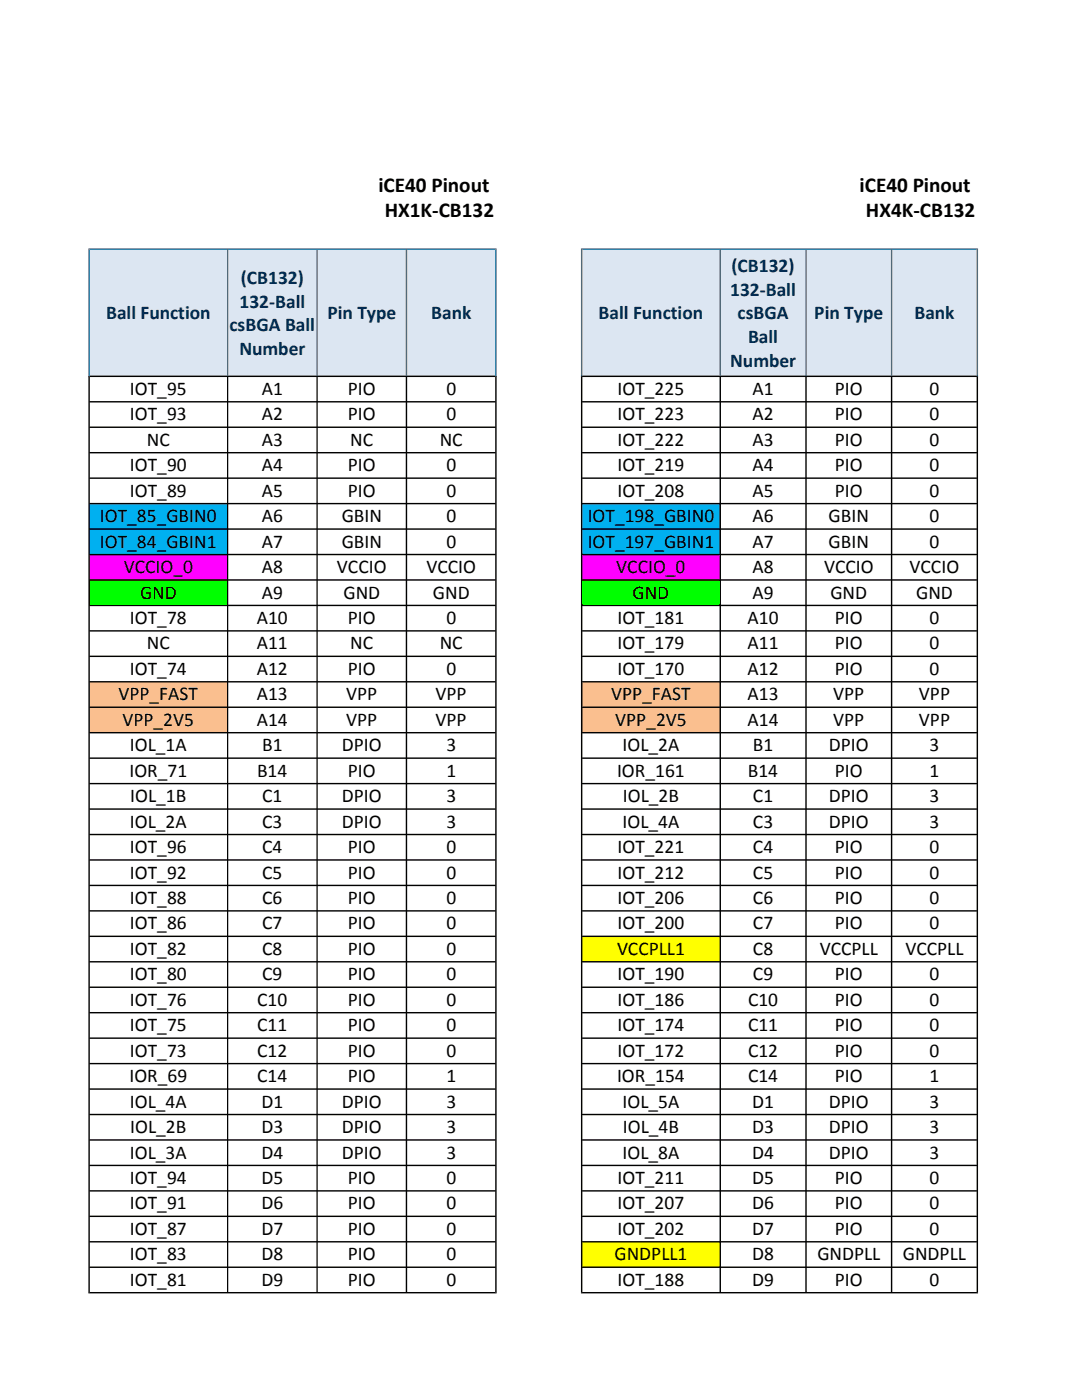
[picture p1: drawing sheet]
<svg xmlns="http://www.w3.org/2000/svg" width="216mm" height="279mm" viewBox="0 0 216 279" stroke-linecap="round" stroke-linejoin="round" font-family="sans-serif">
<g fill="#dce6f2">
<path d="M17.8 49.7h81.2v25.4h-81.2z" fill-rule="evenodd"/>
<path d="M116 49.7h79v25.4h-79z" fill-rule="evenodd"/>
</g>
<g fill="#00b0f0">
<path d="M17.8 100.5h27.6v10.2h-27.6z" fill-rule="evenodd"/>
<path d="M116 100.5h27.7v10.2h-27.7z" fill-rule="evenodd"/>
</g>
<g fill="#f0f">
<path d="M17.8 110.7h27.6v5h-27.6z" fill-rule="evenodd"/>
<path d="M116 110.7h27.7v5h-27.7z" fill-rule="evenodd"/>
</g>
<g fill="#0f0">
<path d="M17.8 115.7h27.6v5.1h-27.6z" fill-rule="evenodd"/>
<path d="M116 115.7h27.7v5.1h-27.7z" fill-rule="evenodd"/>
</g>
<g fill="#fabf8f">
<path d="M17.8 136.1h27.6v10.1h-27.6z" fill-rule="evenodd"/>
<path d="M116 136.1h27.7v10.1h-27.7z" fill-rule="evenodd"/>
</g>
<g fill="#ff0">
<path d="M116 186.9h27.7v5h-27.7z" fill-rule="evenodd"/>
<path d="M116 247.8h27.7v5.1h-27.7z" fill-rule="evenodd"/>
</g>
<g fill="#376092">
<path d="M17.6 49.6h81.5l-.3 .2h-80.9z" fill-rule="evenodd"/>
<path d="M115.9 49.6h79.3l-.3 .2h-78.7z" fill-rule="evenodd"/>
</g>
<g fill="#000">
<path d="M17.9 75h80.9l.2 .1-.2 .1h-80.9l-.1-.1z" fill-rule="evenodd"/>
<path d="M116.2 75h78.7l.1 .1-.1 .1h-78.7l-.1-.1z" fill-rule="evenodd"/>
<path d="M17.8 80.2l.1-.2h80.9l.2 .2-.2 .1h-80.9z" fill-rule="evenodd"/>
<path d="M17.9 85.1h80.9l.2 .2-.2 .1h-80.9l-.1-.1z" fill-rule="evenodd"/>
<path d="M17.8 90.3l.1-.1h80.9l.2 .1-.2 .2h-80.9z" fill-rule="evenodd"/>
<path d="M17.9 95.3h80.9l.2 .1-.2 .2h-80.9l-.1-.2z" fill-rule="evenodd"/>
<path d="M116.1 80.2l.1-.2h78.7l.1 .2-.1 .1h-78.7z" fill-rule="evenodd"/>
<path d="M116.2 85.1h78.7l.1 .2-.1 .1h-78.7l-.1-.1z" fill-rule="evenodd"/>
<path d="M116.1 90.3l.1-.1h78.7l.1 .1-.1 .2h-78.7z" fill-rule="evenodd"/>
<path d="M116.2 95.3h78.7l.1 .1-.1 .2h-78.7l-.1-.2z" fill-rule="evenodd"/>
<path d="M17.8 100.5l.1-.1h80.9l.2 .1-.2 .1h-80.9z" fill-rule="evenodd"/>
<path d="M17.8 105.6l.1-.2h80.9l.2 .2-.2 .1h-80.9z" fill-rule="evenodd"/>
<path d="M17.9 110.5h80.9l.2 .2-.2 .1h-80.9l-.1-.1z" fill-rule="evenodd"/>
<path d="M17.8 115.7l.1-.1h80.9l.2 .1-.2 .2h-80.9z" fill-rule="evenodd"/>
<path d="M116.1 100.5l.1-.1h78.7l.1 .1-.1 .1h-78.7z" fill-rule="evenodd"/>
<path d="M116.1 105.6l.1-.2h78.7l.1 .2-.1 .1h-78.7z" fill-rule="evenodd"/>
<path d="M116.2 110.5h78.7l.1 .2-.1 .1h-78.7l-.1-.1z" fill-rule="evenodd"/>
<path d="M116.1 115.7l.1-.1h78.7l.1 .1-.1 .2h-78.7z" fill-rule="evenodd"/>
<path d="M17.8 120.8l.1-.1h80.9l.2 .1-.2 .2h-80.9z" fill-rule="evenodd"/>
<path d="M17.8 125.9l.1-.1h80.9l.2 .1-.2 .1h-80.9z" fill-rule="evenodd"/>
<path d="M17.8 131l.1-.2h80.9l.2 .2-.2 .1h-80.9z" fill-rule="evenodd"/>
<path d="M17.9 135.9h80.9l.2 .2-.2 .1h-80.9l-.1-.1z" fill-rule="evenodd"/>
<path d="M116.1 120.8l.1-.1h78.7l.1 .1-.1 .2h-78.7z" fill-rule="evenodd"/>
<path d="M116.1 125.9l.1-.1h78.7l.1 .1-.1 .1h-78.7z" fill-rule="evenodd"/>
<path d="M116.1 131l.1-.2h78.7l.1 .2-.1 .1h-78.7z" fill-rule="evenodd"/>
<path d="M116.2 135.9h78.7l.1 .2-.1 .1h-78.7l-.1-.1z" fill-rule="evenodd"/>
<path d="M17.8 141.1l.1-.1h80.9l.2 .1-.2 .2h-80.9z" fill-rule="evenodd"/>
<path d="M17.8 146.2l.1-.1h80.9l.2 .1-.2 .2h-80.9z" fill-rule="evenodd"/>
<path d="M17.8 151.3l.1-.1h80.9l.2 .1-.2 .1h-80.9z" fill-rule="evenodd"/>
<path d="M17.8 156.4l.1-.2h80.9l.2 .2-.2 .1h-80.9z" fill-rule="evenodd"/>
<path d="M116.1 141.1l.1-.1h78.7l.1 .1-.1 .2h-78.7z" fill-rule="evenodd"/>
<path d="M116.1 146.2l.1-.1h78.7l.1 .1-.1 .2h-78.7z" fill-rule="evenodd"/>
<path d="M116.1 151.3l.1-.1h78.7l.1 .1-.1 .1h-78.7z" fill-rule="evenodd"/>
<path d="M116.1 156.4l.1-.2h78.7l.1 .2-.1 .1h-78.7z" fill-rule="evenodd"/>
<path d="M17.9 161.3h80.9l.2 .2-.2 .1h-80.9l-.1-.1z" fill-rule="evenodd"/>
<path d="M17.8 166.5l.1-.1h80.9l.2 .1-.2 .2h-80.9z" fill-rule="evenodd"/>
<path d="M17.8 171.6l.1-.1h80.9l.2 .1-.2 .2h-80.9z" fill-rule="evenodd"/>
<path d="M17.8 176.7l.1-.1h80.9l.2 .1-.2 .1h-80.9z" fill-rule="evenodd"/>
<path d="M116.2 161.3h78.7l.1 .2-.1 .1h-78.7l-.1-.1z" fill-rule="evenodd"/>
<path d="M116.1 166.5l.1-.1h78.7l.1 .1-.1 .2h-78.7z" fill-rule="evenodd"/>
<path d="M116.1 171.6l.1-.1h78.7l.1 .1-.1 .2h-78.7z" fill-rule="evenodd"/>
<path d="M116.1 176.7l.1-.1h78.7l.1 .1-.1 .1h-78.7z" fill-rule="evenodd"/>
<path d="M17.8 181.8l.1-.2h80.9l.2 .2-.2 .1h-80.9z" fill-rule="evenodd"/>
<path d="M17.9 186.7h80.9l.2 .2-.2 .1h-80.9l-.1-.1z" fill-rule="evenodd"/>
<path d="M17.9 191.8h80.9l.2 .1-.2 .2h-80.9l-.1-.2z" fill-rule="evenodd"/>
<path d="M17.8 197l.1-.1h80.9l.2 .1-.2 .2h-80.9z" fill-rule="evenodd"/>
<path d="M116.1 181.8l.1-.2h78.7l.1 .2-.1 .1h-78.7z" fill-rule="evenodd"/>
<path d="M116.2 186.7h78.7l.1 .2-.1 .1h-78.7l-.1-.1z" fill-rule="evenodd"/>
<path d="M116.2 191.8h78.7l.1 .1-.1 .2h-78.7l-.1-.2z" fill-rule="evenodd"/>
<path d="M116.1 197l.1-.1h78.7l.1 .1-.1 .2h-78.7z" fill-rule="evenodd"/>
<path d="M17.8 202.1l.1-.1h80.9l.2 .1-.2 .1h-80.9z" fill-rule="evenodd"/>
<path d="M17.9 207h80.9l.2 .2-.2 .1h-80.9l-.1-.1z" fill-rule="evenodd"/>
<path d="M17.8 212.3l.1-.2h80.9l.2 .2-.2 .1h-80.9z" fill-rule="evenodd"/>
<path d="M17.9 217.2h80.9l.2 .1-.2 .2h-80.9l-.1-.2z" fill-rule="evenodd"/>
<path d="M116.1 202.1l.1-.1h78.7l.1 .1-.1 .1h-78.7z" fill-rule="evenodd"/>
<path d="M116.2 207h78.7l.1 .2-.1 .1h-78.7l-.1-.1z" fill-rule="evenodd"/>
<path d="M116.1 212.3l.1-.2h78.7l.1 .2-.1 .1h-78.7z" fill-rule="evenodd"/>
<path d="M116.2 217.2h78.7l.1 .1-.1 .2h-78.7l-.1-.2z" fill-rule="evenodd"/>
<path d="M17.8 222.4l.1-.1h80.9l.2 .1-.2 .2h-80.9z" fill-rule="evenodd"/>
<path d="M17.8 227.5l.1-.1h80.9l.2 .1-.2 .1h-80.9z" fill-rule="evenodd"/>
<path d="M17.9 232.4h80.9l.2 .2-.2 .1h-80.9l-.1-.1z" fill-rule="evenodd"/>
<path d="M17.8 237.7l.1-.2h80.9l.2 .2-.2 .1h-80.9z" fill-rule="evenodd"/>
<path d="M116.1 222.4l.1-.1h78.7l.1 .1-.1 .2h-78.7z" fill-rule="evenodd"/>
<path d="M116.1 227.5l.1-.1h78.7l.1 .1-.1 .1h-78.7z" fill-rule="evenodd"/>
<path d="M116.2 232.4h78.7l.1 .2-.1 .1h-78.7l-.1-.1z" fill-rule="evenodd"/>
<path d="M116.1 237.7l.1-.2h78.7l.1 .2-.1 .1h-78.7z" fill-rule="evenodd"/>
<path d="M17.9 242.6h80.9l.2 .1-.2 .2h-80.9l-.1-.2z" fill-rule="evenodd"/>
<path d="M17.9 247.7h80.9l.2 .1-.2 .2h-80.9l-.1-.2z" fill-rule="evenodd"/>
<path d="M17.9 252.8h80.9l.2 .1-.2 .1h-80.9l-.1-.1z" fill-rule="evenodd"/>
<path d="M17.9 257.8h80.9l.3 .3h-81.5z" fill-rule="evenodd"/>
<path d="M116.2 242.6h78.7l.1 .1-.1 .2h-78.7l-.1-.2z" fill-rule="evenodd"/>
<path d="M116.2 247.7h78.7l.1 .1-.1 .2h-78.7l-.1-.2z" fill-rule="evenodd"/>
<path d="M116.2 252.8h78.7l.1 .1-.1 .1h-78.7l-.1-.1z" fill-rule="evenodd"/>
<path d="M116.2 257.8h78.7l.3 .3h-79.3z" fill-rule="evenodd"/>
</g>
<path d="M17.6 49.6l.3 .2v25.2l-.3 .2z" fill-rule="evenodd" fill="#376092"/>
<path d="M17.6 75l.3 .2v182.6l-.3 .3z" fill-rule="evenodd" fill="#000"/>
<path d="M45.4 49.7l.1 .1v25.2l-.1 .1-.1-.1v-25.2z" fill-rule="evenodd" fill="#376092"/>
<path d="M45.4 75.1l.1 .1v182.6l-.1 .2-.1-.2v-182.6z" fill-rule="evenodd" fill="#000"/>
<path d="M63.3 49.7l.1 .1v25.2l-.1 .1-.2-.1v-25.2z" fill-rule="evenodd" fill="#376092"/>
<path d="M63.3 75.1l.1 .1v182.6l-.1 .2-.2-.2v-182.6z" fill-rule="evenodd" fill="#000"/>
<path d="M81 49.8l.1-.1 .1 .1v25.2l-.1 .1-.1-.1z" fill-rule="evenodd" fill="#376092"/>
<path d="M81 75.2l.1-.1 .1 .1v182.6l-.1 .2-.1-.2z" fill-rule="evenodd" fill="#000"/>
<path d="M99.1 49.6v25.6l-.3-.2v-25.2z" fill-rule="evenodd" fill="#376092"/>
<path d="M99.1 75v183.1l-.3-.3v-182.6z" fill-rule="evenodd" fill="#000"/>
<path d="M115.9 49.6l.3 .2v25.2l-.3 .2z" fill-rule="evenodd" fill="#376092"/>
<path d="M115.9 75l.3 .2v182.6l-.3 .3z" fill-rule="evenodd" fill="#000"/>
<path d="M143.6 49.8l.1-.1 .2 .1v25.2l-.2 .1-.1-.1z" fill-rule="evenodd" fill="#376092"/>
<path d="M143.6 75.2l.1-.1 .2 .1v182.6l-.2 .2-.1-.2z" fill-rule="evenodd" fill="#000"/>
<path d="M160.7 49.8l.1-.1 .2 .1v25.2l-.2 .1-.1-.1z" fill-rule="evenodd" fill="#376092"/>
<path d="M160.7 75.2l.1-.1 .2 .1v182.6l-.2 .2-.1-.2z" fill-rule="evenodd" fill="#000"/>
<path d="M177.8 49.8l.1-.1 .1 .1v25.2l-.1 .1-.1-.1z" fill-rule="evenodd" fill="#376092"/>
<path d="M177.8 75.2l.1-.1 .1 .1v182.6l-.1 .2-.1-.2z" fill-rule="evenodd" fill="#000"/>
<path d="M195.2 49.6v25.6l-.3-.2v-25.2z" fill-rule="evenodd" fill="#376092"/>
<path d="M195 75.1l.2-.1v183.1l-.3-.3v-182.6z" fill-rule="evenodd" fill="#000"/>
<g font-size="4.2">
<text x="75.5" y="38.2">iCE40 Pinout</text>
<text x="171.5" y="38.2">iCE40 Pinout</text>
<text x="76.8" y="43.4">HX1K-CB132</text>
<text x="172.8" y="43.4">HX4K-CB132</text>
</g>
<g font-size="3.9" fill="#002060">
<text x="48.1" y="56.6">(CB132)</text>
<text x="145.7" y="59">132-Ball</text>
<text x="146" y="54.2">(CB132)</text>
<text x="21.2" y="63.7">Ball Function</text>
<text x="47.8" y="61.4">132-Ball</text>
<text x="65.3" y="63.7">Pin Type</text>
<text x="86" y="63.7">Bank</text>
<text x="119.5" y="63.7">Ball Function</text>
<text x="147.2" y="63.7">csBGA</text>
<text x="162.5" y="63.7">Pin Type</text>
<text x="182.5" y="63.7">Bank</text>
<text x="45.8" y="66.1">csBGA Ball</text>
<text x="47.8" y="70.9">Number</text>
<text x="149.3" y="68.5">Ball</text>
<text x="145.7" y="73.3">Number</text>
</g>
<g font-size="3.9">
<text x="25.9" y="78.8">IOT_95</text>
<text x="25.9" y="83.9">IOT_93</text>
<text x="52.2" y="78.8">A1</text>
<text x="52.2" y="83.9">A2</text>
<text x="69.4" y="78.8">PIO</text>
<text x="69.4" y="83.9">PIO</text>
<text x="89.1" y="78.8">0</text>
<text x="89.1" y="83.9">0</text>
<text x="123.2" y="78.8">IOT_225</text>
<text x="123.2" y="83.9">IOT_223</text>
<text x="150.2" y="78.8">A1</text>
<text x="150.2" y="83.9">A2</text>
<text x="166.6" y="78.8">PIO</text>
<text x="166.6" y="83.9">PIO</text>
<text x="185.5" y="78.8">0</text>
<text x="185.5" y="83.9">0</text>
<text x="29.3" y="89">NC</text>
<text x="52.2" y="89">A3</text>
<text x="69.9" y="89">NC</text>
<text x="87.7" y="89">NC</text>
<text x="123.2" y="89">IOT_222</text>
<text x="150.2" y="89">A3</text>
<text x="166.6" y="89">PIO</text>
<text x="185.5" y="89">0</text>
<text x="25.9" y="94.1">IOT_90</text>
<text x="52.2" y="94.1">A4</text>
<text x="69.4" y="94.1">PIO</text>
<text x="89.1" y="94.1">0</text>
<text x="123.2" y="94.1">IOT_219</text>
<text x="150.2" y="94.1">A4</text>
<text x="166.6" y="94.1">PIO</text>
<text x="185.5" y="94.1">0</text>
<text x="25.9" y="99.1">IOT_89</text>
<text x="52.2" y="99.1">A5</text>
<text x="69.4" y="99.1">PIO</text>
<text x="89.1" y="99.1">0</text>
<text x="123.2" y="99.1">IOT_208</text>
<text x="150.2" y="99.1">A5</text>
<text x="166.6" y="99.1">PIO</text>
<text x="185.5" y="99.1">0</text>
<text x="19.9" y="104.2">IOT_85_GBIN0</text>
<text x="52.2" y="104.2">A6</text>
<text x="68.2" y="104.2">GBIN</text>
<text x="89.1" y="104.2">0</text>
<text x="117.3" y="104.2">IOT_198_GBIN0</text>
<text x="150.2" y="104.2">A6</text>
<text x="165.3" y="104.2">GBIN</text>
<text x="185.5" y="104.2">0</text>
<text x="19.9" y="109.3">IOT_84_GBIN1</text>
<text x="52.2" y="109.3">A7</text>
<text x="68.2" y="109.3">GBIN</text>
<text x="89.1" y="109.3">0</text>
<text x="117.3" y="109.3">IOT_197_GBIN1</text>
<text x="150.2" y="109.3">A7</text>
<text x="165.3" y="109.3">GBIN</text>
<text x="185.5" y="109.3">0</text>
<text x="24.7" y="114.4">VCCIO_0</text>
<text x="27.9" y="119.5">GND</text>
<text x="52.2" y="114.4">A8</text>
<text x="52.2" y="119.5">A9</text>
<text x="67.2" y="114.4">VCCIO</text>
<text x="68.5" y="119.5">GND</text>
<text x="85.1" y="114.4">VCCIO</text>
<text x="86.4" y="119.5">GND</text>
<text x="123" y="114.4">VCCIO_0</text>
<text x="126.2" y="119.5">GND</text>
<text x="150.2" y="114.4">A8</text>
<text x="150.2" y="119.5">A9</text>
<text x="164.4" y="114.4">VCCIO</text>
<text x="165.7" y="119.5">GND</text>
<text x="181.5" y="114.4">VCCIO</text>
<text x="182.8" y="119.5">GND</text>
<text x="25.9" y="124.5">IOT_78</text>
<text x="51.2" y="124.5">A10</text>
<text x="69.4" y="124.5">PIO</text>
<text x="89.1" y="124.5">0</text>
<text x="123.2" y="124.5">IOT_181</text>
<text x="149.2" y="124.5">A10</text>
<text x="166.6" y="124.5">PIO</text>
<text x="185.5" y="124.5">0</text>
<text x="29.3" y="129.6">NC</text>
<text x="51.2" y="129.6">A11</text>
<text x="69.9" y="129.6">NC</text>
<text x="87.7" y="129.6">NC</text>
<text x="123.2" y="129.6">IOT_179</text>
<text x="149.2" y="129.6">A11</text>
<text x="166.6" y="129.6">PIO</text>
<text x="185.5" y="129.6">0</text>
<text x="25.9" y="134.7">IOT_74</text>
<text x="51.2" y="134.7">A12</text>
<text x="69.4" y="134.7">PIO</text>
<text x="89.1" y="134.7">0</text>
<text x="123.2" y="134.7">IOT_170</text>
<text x="149.2" y="134.7">A12</text>
<text x="166.6" y="134.7">PIO</text>
<text x="185.5" y="134.7">0</text>
<text x="23.6" y="139.8">VPP_FAST</text>
<text x="51.2" y="139.8">A13</text>
<text x="69.1" y="139.8">VPP</text>
<text x="86.9" y="139.8">VPP</text>
<text x="122" y="139.8">VPP_FAST</text>
<text x="149.2" y="139.8">A13</text>
<text x="166.3" y="139.8">VPP</text>
<text x="183.4" y="139.8">VPP</text>
<text x="24.4" y="144.9">VPP_2V5</text>
<text x="25.9" y="149.9">IOL_1A</text>
<text x="51.2" y="144.9">A14</text>
<text x="52.3" y="149.9">B1</text>
<text x="68.2" y="149.9">DPIO</text>
<text x="69.1" y="144.9">VPP</text>
<text x="86.9" y="144.9">VPP</text>
<text x="89.1" y="149.9">3</text>
<text x="122.8" y="144.9">VPP_2V5</text>
<text x="124.2" y="149.9">IOL_2A</text>
<text x="149.2" y="144.9">A14</text>
<text x="150.2" y="149.9">B1</text>
<text x="165.4" y="149.9">DPIO</text>
<text x="166.3" y="144.9">VPP</text>
<text x="183.4" y="144.9">VPP</text>
<text x="185.5" y="149.9">3</text>
<text x="25.8" y="155">IOR_71</text>
<text x="51.3" y="155">B14</text>
<text x="69.4" y="155">PIO</text>
<text x="89.1" y="155">1</text>
<text x="123.1" y="155">IOR_161</text>
<text x="149.2" y="155">B14</text>
<text x="166.6" y="155">PIO</text>
<text x="185.5" y="155">1</text>
<text x="26" y="160.1">IOL_1B</text>
<text x="52.3" y="160.1">C1</text>
<text x="68.2" y="160.1">DPIO</text>
<text x="89.1" y="160.1">3</text>
<text x="124.3" y="160.1">IOL_2B</text>
<text x="150.2" y="160.1">C1</text>
<text x="165.4" y="160.1">DPIO</text>
<text x="185.5" y="160.1">3</text>
<text x="25.9" y="165.2">IOL_2A</text>
<text x="52.3" y="165.2">C3</text>
<text x="68.2" y="165.2">DPIO</text>
<text x="89.1" y="165.2">3</text>
<text x="124.2" y="165.2">IOL_4A</text>
<text x="150.2" y="165.2">C3</text>
<text x="165.4" y="165.2">DPIO</text>
<text x="185.5" y="165.2">3</text>
<text x="25.9" y="170.3">IOT_96</text>
<text x="52.3" y="170.3">C4</text>
<text x="69.4" y="170.3">PIO</text>
<text x="89.1" y="170.3">0</text>
<text x="123.2" y="170.3">IOT_221</text>
<text x="150.2" y="170.3">C4</text>
<text x="166.6" y="170.3">PIO</text>
<text x="185.5" y="170.3">0</text>
<text x="25.9" y="175.3">IOT_92</text>
<text x="52.3" y="175.3">C5</text>
<text x="69.4" y="175.3">PIO</text>
<text x="89.1" y="175.3">0</text>
<text x="123.2" y="175.3">IOT_212</text>
<text x="150.2" y="175.3">C5</text>
<text x="166.6" y="175.3">PIO</text>
<text x="185.5" y="175.3">0</text>
<text x="25.9" y="180.4">IOT_88</text>
<text x="25.9" y="185.5">IOT_86</text>
<text x="52.3" y="180.4">C6</text>
<text x="52.3" y="185.5">C7</text>
<text x="69.4" y="180.4">PIO</text>
<text x="69.4" y="185.5">PIO</text>
<text x="89.1" y="180.4">0</text>
<text x="89.1" y="185.5">0</text>
<text x="123.2" y="180.4">IOT_206</text>
<text x="123.2" y="185.5">IOT_200</text>
<text x="150.2" y="180.4">C6</text>
<text x="150.2" y="185.5">C7</text>
<text x="166.6" y="180.4">PIO</text>
<text x="166.6" y="185.5">PIO</text>
<text x="185.5" y="180.4">0</text>
<text x="185.5" y="185.5">0</text>
<text x="25.9" y="190.6">IOT_82</text>
<text x="52.3" y="190.6">C8</text>
<text x="69.4" y="190.6">PIO</text>
<text x="89.1" y="190.6">0</text>
<text x="123.1" y="190.6">VCCPLL1</text>
<text x="150.2" y="190.6">C8</text>
<text x="163.6" y="190.6">VCCPLL</text>
<text x="180.7" y="190.6">VCCPLL</text>
<text x="25.9" y="195.7">IOT_80</text>
<text x="52.3" y="195.7">C9</text>
<text x="69.4" y="195.7">PIO</text>
<text x="89.1" y="195.7">0</text>
<text x="123.2" y="195.7">IOT_190</text>
<text x="150.2" y="195.7">C9</text>
<text x="166.6" y="195.7">PIO</text>
<text x="185.5" y="195.7">0</text>
<text x="25.9" y="200.7">IOT_76</text>
<text x="51.3" y="200.7">C10</text>
<text x="69.4" y="200.7">PIO</text>
<text x="89.1" y="200.7">0</text>
<text x="123.2" y="200.7">IOT_186</text>
<text x="149.3" y="200.7">C10</text>
<text x="166.6" y="200.7">PIO</text>
<text x="185.5" y="200.7">0</text>
<text x="25.9" y="205.8">IOT_75</text>
<text x="51.3" y="205.8">C11</text>
<text x="69.4" y="205.8">PIO</text>
<text x="89.1" y="205.8">0</text>
<text x="123.2" y="205.8">IOT_174</text>
<text x="149.3" y="205.8">C11</text>
<text x="166.6" y="205.8">PIO</text>
<text x="185.5" y="205.8">0</text>
<text x="25.8" y="216">IOR_69</text>
<text x="25.9" y="210.9">IOT_73</text>
<text x="51.3" y="210.9">C12</text>
<text x="51.3" y="216">C14</text>
<text x="69.4" y="210.9">PIO</text>
<text x="69.4" y="216">PIO</text>
<text x="89.1" y="210.9">0</text>
<text x="89.1" y="216">1</text>
<text x="123.1" y="216">IOR_154</text>
<text x="123.2" y="210.9">IOT_172</text>
<text x="149.3" y="210.9">C12</text>
<text x="149.3" y="216">C14</text>
<text x="166.6" y="210.9">PIO</text>
<text x="166.6" y="216">PIO</text>
<text x="185.5" y="210.9">0</text>
<text x="185.5" y="216">1</text>
<text x="25.9" y="221.1">IOL_4A</text>
<text x="52.2" y="221.1">D1</text>
<text x="68.2" y="221.1">DPIO</text>
<text x="89.1" y="221.1">3</text>
<text x="124.2" y="221.1">IOL_5A</text>
<text x="150.1" y="221.1">D1</text>
<text x="165.4" y="221.1">DPIO</text>
<text x="185.5" y="221.1">3</text>
<text x="26" y="226.1">IOL_2B</text>
<text x="52.2" y="226.1">D3</text>
<text x="68.2" y="226.1">DPIO</text>
<text x="89.1" y="226.1">3</text>
<text x="124.3" y="226.1">IOL_4B</text>
<text x="150.1" y="226.1">D3</text>
<text x="165.4" y="226.1">DPIO</text>
<text x="185.5" y="226.1">3</text>
<text x="25.9" y="231.2">IOL_3A</text>
<text x="52.2" y="231.2">D4</text>
<text x="68.2" y="231.2">DPIO</text>
<text x="89.1" y="231.2">3</text>
<text x="124.2" y="231.2">IOL_8A</text>
<text x="150.1" y="231.2">D4</text>
<text x="165.4" y="231.2">DPIO</text>
<text x="185.5" y="231.2">3</text>
<text x="25.9" y="236.3">IOT_94</text>
<text x="52.2" y="236.3">D5</text>
<text x="69.4" y="236.3">PIO</text>
<text x="89.1" y="236.3">0</text>
<text x="123.2" y="236.3">IOT_211</text>
<text x="150.1" y="236.3">D5</text>
<text x="166.6" y="236.3">PIO</text>
<text x="185.5" y="236.3">0</text>
<text x="25.9" y="241.4">IOT_91</text>
<text x="52.2" y="241.4">D6</text>
<text x="69.4" y="241.4">PIO</text>
<text x="89.1" y="241.4">0</text>
<text x="123.2" y="241.4">IOT_207</text>
<text x="150.1" y="241.4">D6</text>
<text x="166.6" y="241.4">PIO</text>
<text x="185.5" y="241.4">0</text>
<text x="25.9" y="246.5">IOT_87</text>
<text x="25.9" y="251.5">IOT_83</text>
<text x="52.2" y="246.5">D7</text>
<text x="52.2" y="251.5">D8</text>
<text x="69.4" y="246.5">PIO</text>
<text x="69.4" y="251.5">PIO</text>
<text x="89.1" y="246.5">0</text>
<text x="89.1" y="251.5">0</text>
<text x="122.6" y="251.5">GNDPLL1</text>
<text x="123.2" y="246.5">IOT_202</text>
<text x="150.1" y="246.5">D7</text>
<text x="150.1" y="251.5">D8</text>
<text x="163.1" y="251.5">GNDPLL</text>
<text x="166.6" y="246.5">PIO</text>
<text x="180.2" y="251.5">GNDPLL</text>
<text x="185.5" y="246.5">0</text>
<text x="25.9" y="256.6">IOT_81</text>
<text x="52.2" y="256.6">D9</text>
<text x="69.4" y="256.6">PIO</text>
<text x="89.1" y="256.6">0</text>
<text x="123.2" y="256.6">IOT_188</text>
<text x="150.1" y="256.6">D9</text>
<text x="166.6" y="256.6">PIO</text>
<text x="185.5" y="256.6">0</text>
</g>
</svg>
